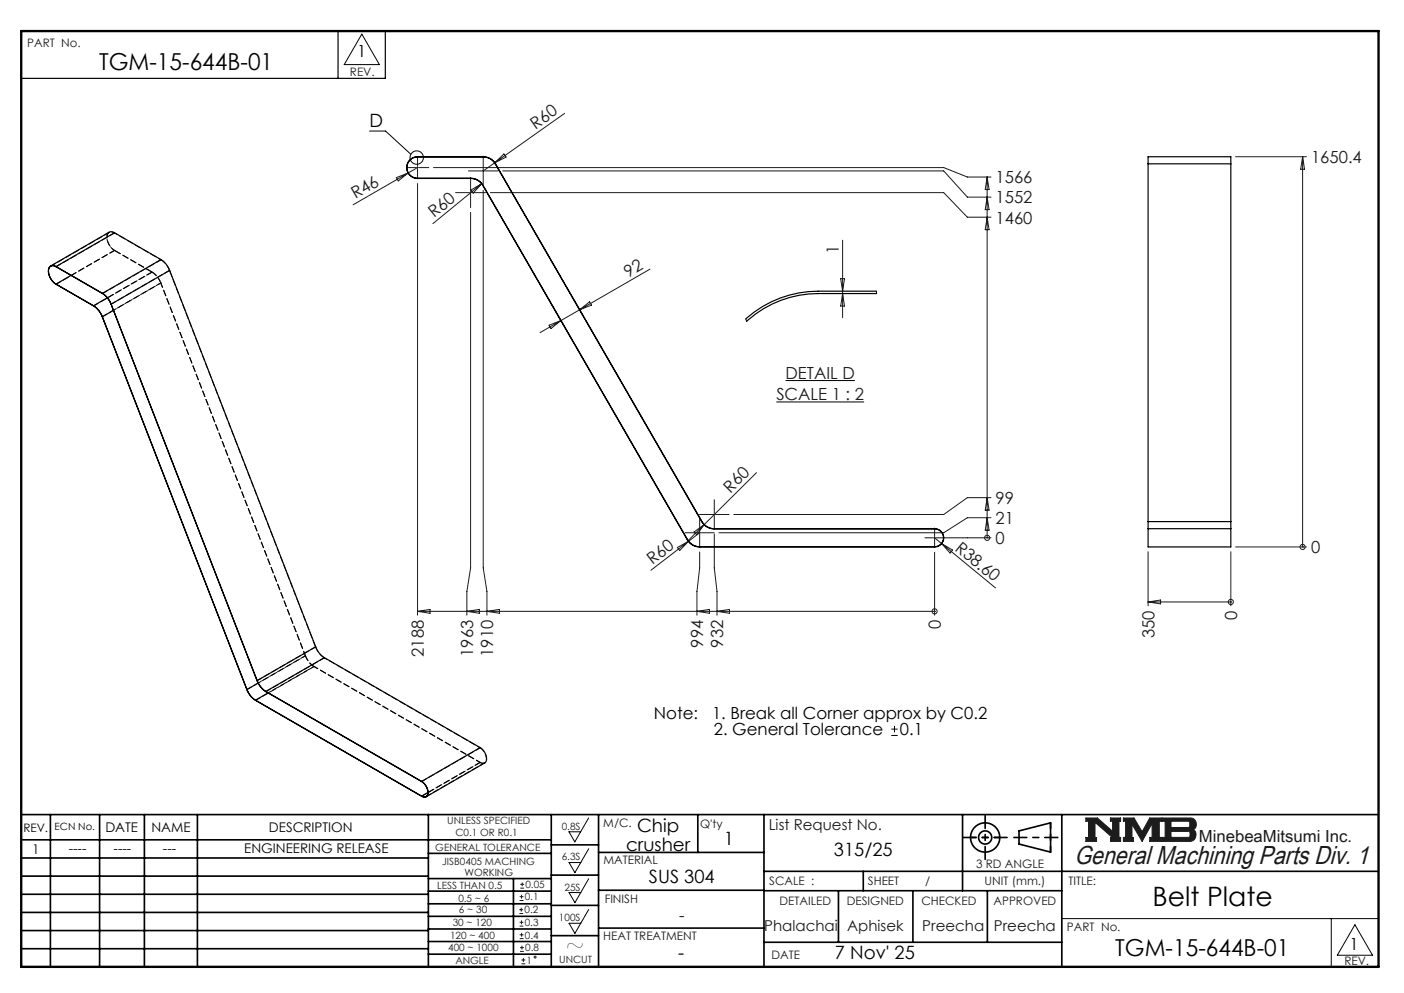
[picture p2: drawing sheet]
<svg xmlns="http://www.w3.org/2000/svg" width="297mm" height="210mm" viewBox="0 0 297 210" stroke-linecap="round" stroke-linejoin="round" font-family="sans-serif">
<g fill="none" stroke="#000" stroke-width=".35">
<path d="M4.5 172.3h287.1M4.5 177.6h112.1M10.7 172.3v32.2M21.1 172.3v32.2M30.5 172.3v32.2M41.8 172.3v32.2M90.6 172.3v32.2M116.6 172.3v32.2M116.6 178.7h10M126.6 172.3v32.2M147.6 172.3v8M161.6 172.3v32.2"/>
<path d="M203.6 172.3v16.1M215.6 175.7l6.6-1.7v6.2l-6.6-1.7zM224.6 172.3v32.2M4.5 185.3h86.1M4.5 181.4h86.1M4.5 189.1h86.1M4.5 193h86.1M4.5 196.8h86.1M90.6 199.1h26M90.6 193.8h26M90.6 188.5h26M90.6 191.1h26"/>
<path d="M90.6 180.5h26M90.6 185.8h26M90.6 196.5h26M108.6 185.8v18.5M116.6 185.1h10M116.6 191.5h10M116.6 197.9h10M126.6 196.3h35M126.6 188.3h35M126.6 180.3h35M161.6 184.3h130M161.6 199.3h63"/>
<path d="M161.6 188.4h63M177.4 188.4v10.9M182.6 184.3v4.1M193.1 188.4v10.9M208.9 188.4v10.9M4.5 200.6h86.1M90.6 201.8h26"/>
<circle cx="208.4" cy="177.1" r="3.1"/>
<circle cx="208.4" cy="177.1" r="1.39"/>
</g>
<path d="M229.7 173h2.4l3.3 2.8v-2.1h-.5v-.7h2.2v.7h-.4v3.4h.4v.8h-2.2v-.8h.4l-3.7-3.2v3.2h.4v.8h-2.3v-.8h.6v-3.4h-.6zM237.6 173h2.3l1.7 2.9 1.6-2.9h2.5v.7h-.5v3.4h.5v.8h-2.5v-.8h.5v-3l-2.1 3.8-2.1-3.6v2.9h.3v.7h-2.2v-.8h.5v-3.4h-.5zM245.9 173h6a1.34 1.34 0 0 1 1.1 1 1.34 1.34 0 0 1-.6 1.5 1.33 1.33 0 0 1 .5 1.4 1.33 1.33 0 0 1-1.2 1h-5.8v-.8h.6v-3.4h-.6zM247.7 173.7h3.8l.2 .2v.8l-.3 .3h-3.7zM247.7 175.8h3.8l.2 .3v.7l-.3 .3h-3.7z" fill="none" stroke="#191924" stroke-width=".21"/>
<path d="M76.5 7.2l3.8 6.5h-7.5zM124.5 173l-2.9 5-1.2-2.1h2.4M124.5 179.5l-2.9 5.1-1.2-2.2h2.4M124.5 185.8l-2.9 5.1-1.2-2.1h2.4M124.5 192.3l-2.9 5.1-1.2-2.1h2.4M224.6 194.3h67M281.6 194.3v10.2M286.6 195.6l3.7 6.4h-7.4z" fill="none" stroke="#000" stroke-width=".21"/>
<path d="M4.5 6.6h287.1" fill="none" stroke="#000" stroke-width=".21" stroke-dasharray="6.3 1.3 1.3 1.3" stroke-dashoffset="1.9"/>
<path d="M71.5 6.6v10M81.5 6.6v10h-77" fill="none" stroke="#000" stroke-width=".25"/>
<path d="M205.3 177.1h6.2M222.2 174v6.2" fill="none" stroke="#000" stroke-width=".35" stroke-dasharray="15.2 1.3 1.3 1.3" stroke-dashoffset="14.1"/>
<path d="M203.8 177.1h9.2M208.4 172.5v9.2M214.5 177.1h9.3" fill="none" stroke="#000" stroke-width=".35" stroke-dasharray="15.2 1.3 1.3 1.3" stroke-dashoffset="12.5"/>
<path d="M4.5 6.6h287.1v197.9h-287.1z" fill="none" stroke="#000" stroke-width=".5"/>
<path d="M229.7 173v.7h.6v3.4h-.6v.8h2.3v-.8h-.4v-3.2l3.7 3.2h-.4v.8h2.2v-.8h-.4v-3.4h.4v-.7h-2.2v.7h.5v2.1l-3.3-2.8zM237.6 173v.7h.5v3.4h-.5v.8h2.2v-.7h-.3v-2.9l2.1 3.6 2.1-3.8v3h-.5v.8h2.5v-.8h-.5v-3.4h.5v-.7h-2.5l-1.6 2.9-1.7-2.9zM247.7 175.8h3.8l.2 .3v.7l-.3 .3h-3.7zM245.9 173v.7h.6v3.4h-.6v.8h6.3l.5-.5 .3-.8-.1-.7-.5-.4a1.34 1.34 0 0 0 .6-1.5 1.34 1.34 0 0 0-1.1-1zM247.7 173.7h3.7l.3 .2v.9l-.3 .2h-3.7z" fill-rule="evenodd" fill="#191924"/>
<g fill="none" stroke="#000" stroke-width=".21">
<path d="M78.2 27.7h3.3l5.4 4.9M157.8 67.4l.1 .6M185.4 61.6v.5M164.2 85h18.6M166.2 80.5h14.6M188.5 155.5h1.4M188.5 154.2h1.4M189.2 153.5v1.4"/>
<circle cx="88.1" cy="33.3" r="1.42"/>
</g>
<g fill="none" stroke="#191924" stroke-width=".21">
<path d="M83.8 37.6l2.5-1-2.1 1.7zM86.3 36.6l-11.6 6.7M88.2 35.4h.3M88.3 35.4l-2 1.2M88.3 38.8v91.3M88.3 35.3v.3M91.7 35.4h107.9l5 2h5M101.9 38.9l-10.3 8.4M102.1 36.1h.2M102.2 36v.3M104.7 34.4l-2.5 1.7M104.7 34.4l1.9-1.8 .5 .6z"/>
<path d="M106.3 36.1h93.3l5 5.6h5M119.4 24l-14.7 10.4M208.8 37.4v76.3M208.8 37.4l.4 2.7h-.8zM261.4 33.1h15M275.6 33.1v82.6M275.6 33.1l.4 2.7h-.9zM99.4 40.7h.3M99.5 40.6v.3M99.5 44.9v75.2l-.7 5v5M99.6 40.2l2.3-1.3-1.8 1.9zM102.2 40.3v79.8l.8 5v5"/>
<path d="M103.7 40.7h95.9l5 5.2h5M137.5 56.9l-23.3 13.5M177.8 58.9h.8l-.4 2.7zM178.2 50.8v16.4M208.8 41.7l.4 2.6h-.8zM208.8 45.9l.4 2.7h-.8zM116.1 68.8l2.5-1-2 1.7zM122.6 65.5l2.1-1.7 .4 .7zM178.2 62.1l.4 2.6h-.8zM160 100l-14.6 14.5M143.3 115.8l2.3-1.3-1.8 1.9zM146.8 112.5l2.2-1.6-1.6 2.2z"/>
<path d="M147.9 112.7h.2M148 112.7l-10.3 7.9M148 116.7v3.4l-.6 5v5M148 112.5v.3M151 108.8h.2M151.1 108.7v.2M151.1 112.9v7.2l.6 5v5M197.6 113.7h.2M197.7 113.7l12.9 10.6M197.7 116.8v13.3M197.7 113.6v.3M199.2 115l2.3 1.3-.5 .7z"/>
<path d="M199.8 113.7h9.8M208.8 113.7h.1M208.8 105.2l.4 2.7h-.8zM208.8 109.5l.4 2.6h-.8zM209.6 109.5h-5l-5 3.2h-47.5M209.6 105.2h-5l-5 3.6h-44.4M242.9 116.7v11.4M260.4 116.7v11.4M261.4 115.7h15M275.6 115.7h.1M88.3 129.3h109.4M88.3 129.3l2.7-.4v.8z"/>
<path d="M98.8 129.3l2.6-.4v.8zM103 129.3l2.7-.4v.8zM147.4 129.3l2.7-.4v.8zM151.7 129.3l2.6-.4v.8zM197.7 129.3h.1M242.9 127.3h17.5M242.9 127.3l2.6-.4v.8zM260.4 127.3h.1M109.9 193.2h.8M109.9 192.4h.8M109.9 195.9h.8M109.9 195h.8"/>
<path d="M109.9 190.4h.8M109.9 189.6h.8M109.9 198.5h.8M109.9 197.7h.8M110.1 187.8h.8M110.1 187h.8M110.3 192v.8M110.3 194.6v.9M110.3 189.2v.8M110.3 197.3v.8M110.4 200v.8M110.5 186.6v.8"/>
<path d="M110 201.2h.8M110 200.4h.8M110.3 203.8h.8M110.3 203h.8M110.7 202.6v.8"/>
<circle cx="208.8" cy="113.7" r=".54"/>
<circle cx="275.6" cy="115.7" r=".54"/>
<circle cx="197.7" cy="129.3" r=".54"/>
<circle cx="260.4" cy="127.3" r=".54"/>
<circle cx="113.2" cy="202.4" r=".2"/>
</g>
<g fill="none" stroke="#191924" stroke-width=".21" stroke-dasharray="15.2 1.3 1.3 1.3">
<path d="M88.1 35.4h-2.1M88.3 35.2v-2.1M88.3 35.7v2.1M88.6 35.4h2.1M102 36.1h-2.9M102.2 35.9v-2.9M102.2 36.4v2.9M102.5 36.1h2.8M99.3 40.7h-2.9M99.5 40.5v-2.9M99.5 41v2.9M99.8 40.7h2.9"/>
<path d="M147.8 112.7h-2.9M148 112.4v-2.8M148 112.9v2.8M148.3 112.7h2.8M150.8 108.8h-2.8M151.1 108.6v-2.9M151.1 109.1v2.8M151.3 108.8h2.9M197.5 113.7h-1.9M197.7 113.5v-1.8M197.7 114v1.8M198 113.7h1.8"/>
</g>
<g fill="none" stroke="#000" stroke-width=".25">
<path d="M86.7 33.9l.6-.5 .8-.2 14.1-.1 1.2 .3 1.1 .8 44 76.1 .8 .9 .8 .5 1 .1h46.6a1.93 1.93 0 0 1 1.9 1.9 1.93 1.93 0 0 1-1.9 2h-49.7l-.9-.2-.9-.4-.8-.9-43.4-75.2-.8-.8-1.4-.5h-11.5a2.3 2.3 0 0 1-2.1-1.4 2.3 2.3 0 0 1 .5-2.4zM86.7 33.9l.7-.5 .7-.2h14.1l1.4 .3 .9 .8 44 76 .8 .9 .8 .5 1 .2h46.6a1.88 1.88 0 0 1 1.9 1.8 1.88 1.88 0 0 1-1.9 1.9h-49.7l-.9-.1-.9-.5-.8-.9-43.3-75.1-.9-.8-1.4-.5h-11.5a2.25 2.25 0 0 1-2-1.4 2.25 2.25 0 0 1 .4-2.4zM242.9 34.6v-1.5h17.5v1.5M242.9 34.6h17.5M242.9 34.6v75.7M260.4 34.6v75.7M11.9 56.4a1.07 1.07 0 0 0-1.4 0 1.07 1.07 0 0 0-.2 1.3l.5 1.3 .9 1 8.1 4.7M11.9 56.4a1.05 1.05 0 0 0-1.4 .1 1.05 1.05 0 0 0-.2 1.3l.5 1.2 1.1 1.1M11.9 56.4l9.9 5.8 .8 .7 .7 1 31.1 80M15 58.2l-3.1 1.9M24.2 49.2l-.5-.2-.6 .1-12.4 7.2M24.2 49.2l-12.3 7.2"/>
<path d="M24.2 49.2l9.9 5.7M34.1 54.9l-12.4 7.1 1 .9 .8 1.4 12.4-7.1M34.1 54.9l.9 .8 .9 1.5M35.9 57.2l30.9 79.6M11.9 60.1l7.9 4.6M19.8 64.7l1.1 1 .7 1.3M21.6 67l30.6 78.8M22.7 63l-2.9 1.7M24 65.6l-2.3 1.4M185.4 61.6h-12.3a22.9 22.9 0 0 0-15.3 5.8M185.4 62.1h-12.3a22.3 22.3 0 0 0-15.2 5.9M242.9 111.8v3.9h17.5v-3.9"/>
<path d="M242.9 110.3v1.5M242.9 111.8h17.5M242.9 110.3h17.5M260.4 110.3v1.5M66.8 136.8l.7 1.2 1.1 1.1M66.8 136.8l-12.4 7.1M68.6 139.1l-12.4 7.1M68.6 139.1l33 19M52.2 145.8l.7 1.3 1.2 1M52.2 145.8l.9 1.4 1 .9M54.1 148.1l35.1 20.3M54.4 143.9l.8 1.5 1 .9"/>
<path d="M54.4 143.9l.7 1.3 1.1 1M54.6 144.5l-2.4 1.3M56.2 146.2l33 19.1M56.7 146.5l-2.6 1.6M101.6 158.1a2.44 2.44 0 0 1 1 3.2l-12.4 7.2M101.6 158.1l-12.4 7.1M89.2 165.2a2.44 2.44 0 0 1 1 3.2l-.5 .2-.5-.2M90.5 167.6l-1.3 .8"/>
</g>
<path d="M35.9 57.2l30.8 79.6" fill="none" stroke="#000" stroke-width=".21" stroke-dasharray="1.3 .6" stroke-dashoffset="-.2"/>
<path d="M34 59.8l30.6 78.9M66.4 140.9l35.2 20.3M66.4 141l35.2 20.3" fill="none" stroke="#000" stroke-width=".21" stroke-dasharray="1.3 .6" stroke-dashoffset=".3"/>
<g fill="none" stroke="#000" stroke-width=".21" stroke-dasharray="1.3 .6" stroke-dashoffset=".2">
<path d="M23.1 49.1a2.37 2.37 0 0 0 .4 3.3l.7 .6M23.1 49.2l-12.4 7.1M24.2 53l-12.3 7.1M24.2 49.3l-12.3 7.1M32.2 57.6l-12.4 7.1M35.9 57.2l-12.4 7.1M21.6 67l12.4-7.2M21.7 62.1l12.4-7.2M64.6 138.7l-12.4 7.1M66.7 136.8l-12.3 7.1M68.6 139.1l-12.4 7.2M66.4 141l-12.3 7.1"/>
<path d="M101.6 158.1l-12.4 7.2M90.1 168.5l12.4-7.2M101.6 161.3l-12.4 7.1M101.6 161.2a.87 .87 0 0 0 1.1 0 .87 .87 0 0 0 .2-1.1l-.5-1.1-.8-.9"/>
</g>
<path d="M101.6 161.3l.5 .1h.4" fill="none" stroke="#000" stroke-width=".21" stroke-dasharray="1.3 .6" stroke-dashoffset=".5"/>
<path d="M24.2 49.3l9.9 5.6M24.2 49.3a1.05 1.05 0 0 0-1.3 0 1.05 1.05 0 0 0-.2 1.3l.6 1.4 .9 .9M68.6 139.1l33 19M66.4 140.9l-9.7 5.6" fill="none" stroke="#000" stroke-width=".21" stroke-dasharray="1.3 .6" stroke-dashoffset=".7"/>
<path d="M24.2 52.9l-9.2 5.3M34 59.8l-.9-1.4-.9-.8M34 59.8l-.8-1.4-1-.9M34.1 54.9l.9 .9 .9 1.4M66.7 136.8l.9 1.5 1 .8M66.4 140.9l-.9-.8-.9-1.4M66.4 141l-1.1-1.1-.7-1.2" fill="none" stroke="#000" stroke-width=".21" stroke-dasharray="1.3 .6" stroke-dashoffset=".1"/>
<path d="M24.2 52.9l8 4.6M24.2 53l8 4.6M32.2 57.5l-9.5 5.5" fill="none" stroke="#000" stroke-width=".21" stroke-dasharray="1.3 .6" stroke-dashoffset="-.1"/>
<path d="M24 65.6l10-5.8M64.6 138.7l-10 5.8" fill="none" stroke="#000" stroke-width=".21" stroke-dasharray="1.3 .6" stroke-dashoffset=".6"/>
<path d="M101.6 161.2l-11.1 6.4" fill="none" stroke="#000" stroke-width=".21" stroke-dasharray="1.3 .6"/>
<text font-size="5.6" x="243.8" y="191.5">Belt Plate</text>
<text font-size="5.5" fill="#191924" x="227.3" y="182.7">General Machining Parts Div. 1</text>
<g font-size="4.9">
<text x="21" y="14.8">TGM-15-644B-01</text>
<text x="119.6" y="201.6">~</text>
<text x="235.9" y="202.1">TGM-15-644B-01</text>
</g>
<g font-size="3.9">
<text x="78.2" y="26.9">D</text>
<text x="132.4" y="179.9">crusher</text>
<text x="134.8" y="176">Chip</text>
<text x="153.1" y="178.6">1</text>
<text x="176.4" y="181.1">315/25</text>
<text x="137.3" y="186.6">SUS 304</text>
<text x="143.5" y="202.9">-</text>
<text x="176.6" y="202.8">7 Nov' 25</text>
</g>
<g font-size="3.5">
<text x="75.6" y="12.1">1</text>
<text x="138.3" y="152">Note:</text>
<text x="150.6" y="152">1. Break all Corner approx by C0.2</text>
<text x="151" y="155.5">2. General Tolerance</text>
<text x="190.4" y="155.5">0.1</text>
<text x="285.5" y="200.9">1</text>
</g>
<g font-size="3.5" fill="#191924">
<text x="113.3" y="27.4" transform="rotate(-35 113.3 27.4)">R60</text>
<text x="277.3" y="34.5">1650.4</text>
<text x="210.6" y="38.8">1566</text>
<text x="75.2" y="42.2" transform="rotate(-30 75.2 42.2)">R46</text>
<text x="91.9" y="46.1" transform="rotate(-39 91.9 46.1)">R60</text>
<text x="210.6" y="43">1552</text>
<text x="210.6" y="47.3">1460</text>
<text x="177.5" y="53.7" transform="rotate(-90 177.5 53.7)">1</text>
<text x="132.9" y="58.7" transform="rotate(-30 132.9 58.7)">92</text>
<text x="166.2" y="80.1">DETAIL D</text>
<text x="164.2" y="84.6">SCALE 1 : 2</text>
<text x="154.5" y="104.4" transform="rotate(-45 154.5 104.4)">R60</text>
<text x="210.6" y="106.6">99</text>
<text x="210.6" y="110.8">21</text>
<text x="138" y="119.4" transform="rotate(-38 138 119.4)">R60</text>
<text x="201.9" y="116.2" transform="rotate(39 201.9 116.2)">R38.60</text>
<text x="210.6" y="115.1">0</text>
<text x="277.3" y="117">0</text>
<text x="261.7" y="131" transform="rotate(-90 261.7 131)">0</text>
<text x="148.8" y="136.9" transform="rotate(-90 148.8 136.9)">994</text>
<text x="153" y="136.9" transform="rotate(-90 153 136.9)">932</text>
<text x="199" y="133" transform="rotate(-90 199 133)">0</text>
<text x="244.2" y="135" transform="rotate(-90 244.2 135)">350</text>
<text x="89.7" y="138.9" transform="rotate(-90 89.7 138.9)">2188</text>
<text x="100.1" y="138.9" transform="rotate(-90 100.1 138.9)">1963</text>
<text x="104.3" y="138.9" transform="rotate(-90 104.3 138.9)">1910</text>
<text x="253.6" y="178.1">MinebeaMitsumi Inc.</text>
<text x="143.7" y="194.8">-</text>
</g>
<g font-size="3.2" fill="#191924">
<text x="162.6" y="175.5">List Request No.</text>
<text x="161.7" y="196.8">Phalachai</text>
<text x="179.2" y="196.8">Aphisek</text>
<text x="195.1" y="196.8">Preecha</text>
<text x="210.2" y="196.8">Preecha</text>
</g>
<g font-size="2.8">
<text x="22.3" y="175.9">DATE</text>
<text x="32" y="175.9">NAME</text>
<text x="56.9" y="175.9">DESCRIPTION</text>
<text x="6.8" y="180.6">1</text>
<text x="14.5" y="180.3">----</text>
<text x="24" y="180.3">----</text>
<text x="34.5" y="180.3">---</text>
<text x="51.7" y="180.3">ENGINEERING RELEASE</text>
</g>
<g font-size="2.5" fill="#191924">
<text x="5.7" y="9.8">PART No.</text>
<text x="74" y="16">REV.</text>
<text x="127.6" y="174.8">M/C.</text>
<text x="148.1" y="175.1">Q'ty</text>
<text x="127.6" y="182.8">MATERIAL</text>
<text x="206.5" y="183.6">3 RD ANGLE</text>
<text x="127.9" y="191">FINISH</text>
<text x="162.7" y="187.2">SCALE :</text>
<text x="164.9" y="191.4">DETAILED</text>
<text x="179.1" y="191.4">DESIGNED</text>
<text x="183.6" y="187.2">SHEET</text>
<text x="194.9" y="191.4">CHECKED</text>
<text x="195.7" y="187.2">/</text>
<text x="208.3" y="187.2">UNIT (mm.)</text>
<text x="210.2" y="191.4">APPROVED</text>
<text x="226" y="187.2">TITLE:</text>
<text x="225.7" y="196.8">PART No.</text>
<text x="127.6" y="198.9">HEAT TREATMENT</text>
<text x="163.2" y="202.9">DATE</text>
<text x="284.4" y="204.1">REV.</text>
</g>
<text font-size="2.5" x="4.9" y="175.9">REV.</text>
<text font-size="2.1" x="11.6" y="175.6">ECN No.</text>
<g font-size="2.1" fill="#191924">
<text x="92.1" y="179.9">GENERAL TOLERANCE</text>
<text x="94.6" y="174.2">UNLESS SPECIFIED</text>
<text x="96.4" y="176.8">C0.1 OR R0.1</text>
<text x="118.8" y="175.5">0.8S</text>
<text x="93.5" y="182.9">JISB0405 MACHING</text>
<text x="98.2" y="185.3">WORKING</text>
<text x="118.8" y="181.9">6.3S</text>
<text x="92.5" y="187.9">LESS THAN 0.5</text>
<text x="97" y="190.7">0.5 ~ 6</text>
<text x="111" y="190.4">0.1</text>
<text x="111.2" y="187.8">0.05</text>
<text x="119.4" y="188.4">25S</text>
<text x="95.8" y="195.8">30 ~ 120</text>
<text x="97.1" y="193.1">6 ~ 30</text>
<text x="110.9" y="193.2">0.2</text>
<text x="111" y="195.9">0.3</text>
<text x="118.2" y="194.8">100S</text>
<text x="94.8" y="201.1">400 ~ 1000</text>
<text x="95.2" y="198.5">120 ~ 400</text>
<text x="96.3" y="203.9">ANGLE</text>
<text x="111" y="198.5">0.4</text>
<text x="111.1" y="201.2">0.8</text>
<text x="111.4" y="203.8">1</text>
<text x="118.3" y="203.7">UNCUT</text>
</g>
</svg>
